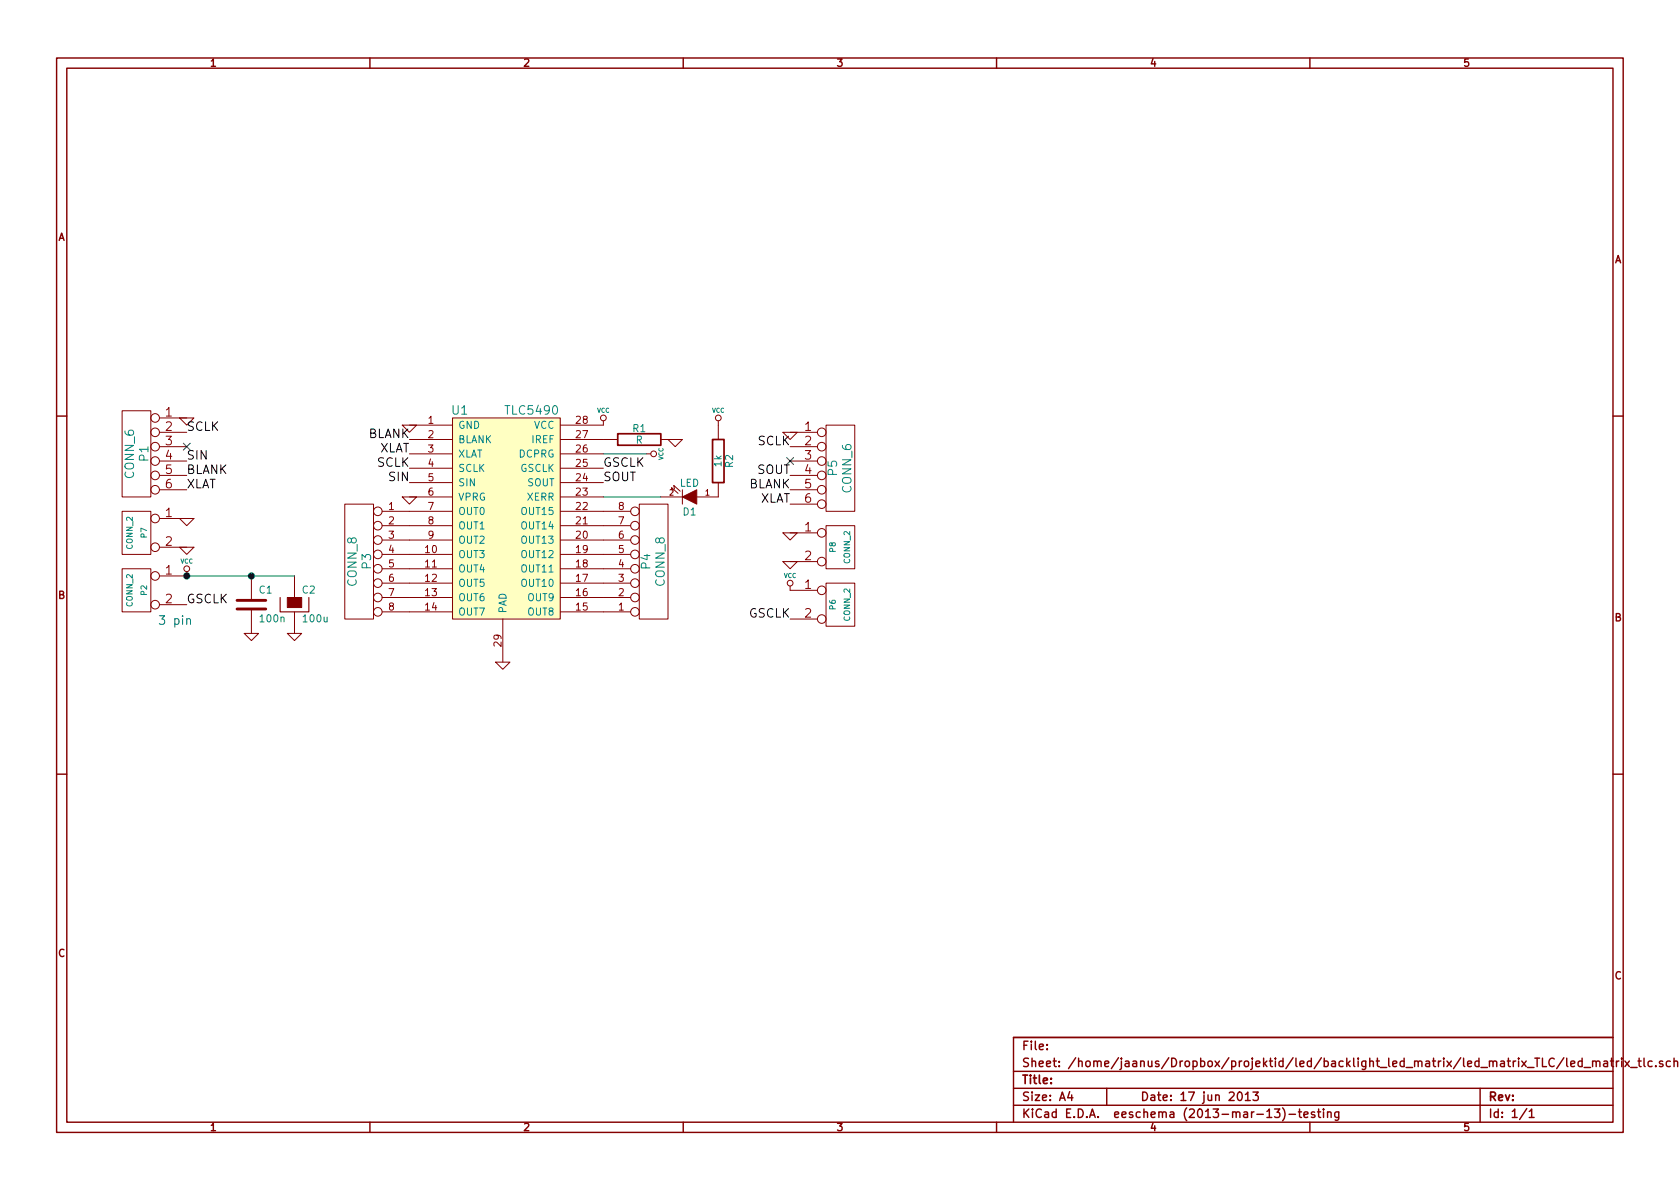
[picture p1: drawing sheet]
<svg xmlns="http://www.w3.org/2000/svg" width="297mm" height="210mm" viewBox="0 0 297 210" stroke-linecap="round" stroke-linejoin="round" font-family="sans-serif">
<g fill="none" stroke="#840000" stroke-width=".25">
<path d="M10 10.3h277v189.9h-277zM11.8 12.1h273.4v186.3h-273.4zM65.4 10.3v1.8M120.8 10.3v1.8M176.2 10.3v1.8M231.6 10.3v1.8M10 73.6h1.8M285.2 73.6h1.8M10 136.9h1.8M285.2 136.9h1.8M65.4 198.4v1.8M120.8 198.4v1.8"/>
<path d="M176.2 198.4v1.8M179.2 192.5h106M179.2 195.4h106M179.2 189.5h106M185.1 185.5v.1M185.1 184.7v.1M189.1 193l-.3 1.1h.9M189.5 193.6v1M195.7 192.5v2.9M218.9 193.3l.2-.2a.81 .81 0 0 1 .6 .6 .81 .81 0 0 1-.3 .8l-.1 .1a.79 .79 0 0 1-.4-1.3zM220.2 193.5l.4-.4v1.5M220.2 194.6h.9"/>
<path d="M221.5 193.1h1l-.5 .6 .4 .1v.7l-.2 .1-.7-.1M225.3 196.1h1l-.5 .6 .4 .1v.7l-.2 .1-.7-.1M226.8 195.9a1.71 1.71 0 0 1 0 2.3M227.9 197h1.2M229.6 196.6h.5M229.8 196.1v1.3l.3 .2M230.6 197.1l.7-.1-.1-.3-.4-.1-.2 .2v.7h.6M231.6 198.4v1.8M232.4 196.7a.37 .37 0 0 0-.5 .1v.2l.5 .2 .1 .1-.2 .3-.4-.1M232.9 196.6h.6M233.1 196.1v1.3l.4 .2M234 196.1v.2"/>
<path d="M234 196.6v1M234.7 196.7l.2-.1 .4 .1 .1 .9M234.7 196.6v1M236.7 196.6v1.4l-.3 .1-.3-.1M236.7 196.7l-.4-.1-.3 .3 .1 .6 .2 .1 .4-.1M261.7 192.5v5.9M270 196l-1.3 2M270.4 196.5l.4-.4v1.5M270.4 197.6h.8M272.7 187.1v1.5h.7M274.8 187.3a.7 .7 0 0 0-.9 .2 .7 .7 0 0 0 .1 .9 .55 .55 0 0 0 .8 .1M276.5 187l-1.3 2"/>
<path d="M277 187.1v1.3l.2 .2M277.7 188.1l.7-.1v-.3l-.4-.1-.3 .2 .1 .7h.6M279.7 187.7l-.4-.1-.3 .3 .1 .6 .2 .1 .4-.1M279.7 187.1v1.5M280.1 188.8h1.1M281.6 187.8l.2-.2 .4 .1v.9M281.6 187.6v1M282.2 187.8a.36 .36 0 0 1 .3-.2 .36 .36 0 0 1 .4 .2v.8M283.6 187.7h.6v.9M284.2 188l-.5 .1-.2 .2 .2 .3 .5-.1M284.7 187.6h.6M284.9 187.1v1.3l.4 .2"/>
<path d="M285.2 183.5h-106v14.9M285.8 187.6v1M286.2 187.6l-.4 .3M286.7 187.1v.2M286.7 187.6v1M287.3 187.6l.8 1M288.1 187.6l-.8 1M288.3 188.8h1.2M289.6 187.6h.6M289.8 187.1v1.3l.4 .2M290.7 187.1v1.3l.2 .2M292.1 187.7l-.4-.1-.3 .3 .1 .6 .2 .1 .4-.1"/>
<path d="M292.8 188.5v.1M294 187.7a.37 .37 0 0 0-.6 .1l.1 .3 .5 .1 .1 .1-.3 .3-.4-.1M295.3 187.7l-.4-.1-.3 .3 .1 .6 .2 .1 .4-.1M296 187.8l.2-.2 .4 .1v.9M296 187.1v1.5"/>
</g>
<g fill="none" stroke="#840000" stroke-width=".18">
<path d="M21.6 72.6h5.1v15.3h-5.1zM28.2 73.9h4.8M28.2 76.4h4.8M28.2 79h4.8M31.7 73.9h2.6l-1.3 1.3zM71.1 75.2h2.6l-1.3 1.2zM72.4 77.7h7.6M72.4 75.2h7.6M80 73.9h19.1v35.6h-19.1zM99.1 77.7h10.1M106.7 74.4v.8h-7.6M116.8 77.7h2.6"/>
<path d="M118.1 77.7h2.5l-1.2 1.3zM127 74.4v3.3M138.4 76.4h2.6l-1.3 1.3zM139.7 76.4h4.8M139.7 79h4.8M146 75.2h5.1v15.2h-5.1zM21.6 90.4h5.1v7.6h-5.1zM28.2 81.5h4.8M28.2 84.1h4.8M28.2 86.6h4.8M28.2 91.7h4.8M28.2 96.8h4.8"/>
<path d="M31.7 91.7h2.6l-1.3 1.3zM31.7 96.8h2.6l-1.3 1.2zM61 89.1h5v20.4h-5zM67.6 90.4h12.4M67.6 93h12.4M67.6 95.5h12.4M67.6 98h12.4M71.1 87.9h2.6l-1.3 1.2zM72.4 87.9h7.6M72.4 80.3h7.6M72.4 82.8h7.6M72.4 85.3h7.6"/>
<path d="M99.1 90.4h12.4M99.1 93h12.4M99.1 95.5h12.4M99.1 98h12.4M99.1 87.9h7.6M99.1 80.3h7.6M99.1 82.8h7.6M99.1 85.3h7.6M113 89.1h5.1v20.4h-5.1zM114.3 80.3h.8M116.8 87.9h3.8M118.9 86.9l-.2-.7 1.2 1"/>
<path d="M119.3 86.5l-.2-.7 1.2 1.1M120.6 86.6v2.5M127 85.3v2.6h-3.8M138.4 94.2h2.6l-1.3 1.3zM138.4 99.3h2.6l-1.3 1.3zM139.7 81.5h4.8M139.7 84.1h4.8M139.7 86.6h4.8M139.7 89.1h4.8M139.7 94.2h4.8M139.7 99.3h4.8M146 93h5.1v7.6h-5.1z"/>
<path d="M21.6 100.6h5.1v7.6h-5.1zM28.2 106.9h4.8M33 101.1v.7h-4.8M43.2 112h2.5l-1.3 1.3zM44.4 101.8v4.4M44.4 107.7v4.3M50.8 112h2.5l-1.2 1.3zM52.1 101.8v3.9M52.1 108.2v3.8M67.6 100.6h12.4M67.6 103.1h12.4M67.6 105.7h12.4"/>
<path d="M67.6 108.2h12.4M87.6 117.1h2.6l-1.3 1.3zM88.9 109.5v7.6M99.1 100.6h12.4M99.1 103.1h12.4M99.1 105.7h12.4M99.1 108.2h12.4M139.7 103.6v.8h4.8M139.7 109.5h4.8M146 103.1h5.1v7.6h-5.1z"/>
<circle cx="27.4" cy="79" r=".76"/>
<circle cx="27.4" cy="73.9" r=".76"/>
<circle cx="27.4" cy="76.4" r=".76"/>
<circle cx="106.7" cy="73.9" r=".51"/>
<circle cx="127" cy="73.9" r=".51"/>
<circle cx="145.3" cy="79" r=".76"/>
<circle cx="145.3" cy="76.4" r=".76"/>
<circle cx="27.4" cy="81.5" r=".76"/>
<circle cx="27.4" cy="91.7" r=".76"/>
<circle cx="27.4" cy="86.6" r=".76"/>
<circle cx="27.4" cy="96.8" r=".76"/>
<circle cx="27.4" cy="84.1" r=".76"/>
<circle cx="66.8" cy="93" r=".76"/>
<circle cx="66.8" cy="90.4" r=".76"/>
<circle cx="66.8" cy="95.5" r=".76"/>
<circle cx="66.8" cy="98" r=".76"/>
<circle cx="112.3" cy="98" r=".76"/>
<circle cx="112.3" cy="95.5" r=".76"/>
<circle cx="112.3" cy="93" r=".76"/>
<circle cx="112.3" cy="90.4" r=".76"/>
<circle cx="115.6" cy="80.3" r=".51"/>
<circle cx="145.3" cy="81.5" r=".76"/>
<circle cx="145.3" cy="86.6" r=".76"/>
<circle cx="145.3" cy="94.2" r=".76"/>
<circle cx="145.3" cy="89.1" r=".76"/>
<circle cx="145.3" cy="84.1" r=".76"/>
<circle cx="145.3" cy="99.3" r=".76"/>
<circle cx="27.4" cy="106.9" r=".76"/>
<circle cx="27.4" cy="101.8" r=".76"/>
<circle cx="33" cy="100.6" r=".51"/>
<circle cx="66.8" cy="103.1" r=".76"/>
<circle cx="66.8" cy="105.7" r=".76"/>
<circle cx="66.8" cy="100.6" r=".76"/>
<circle cx="66.8" cy="108.2" r=".76"/>
<circle cx="112.3" cy="108.2" r=".76"/>
<circle cx="112.3" cy="103.1" r=".76"/>
<circle cx="112.3" cy="100.6" r=".76"/>
<circle cx="112.3" cy="105.7" r=".76"/>
<circle cx="139.7" cy="103.1" r=".51"/>
<circle cx="145.3" cy="104.4" r=".76"/>
<circle cx="145.3" cy="109.5" r=".76"/>
</g>
<path d="M33 109.5h.1a.36 .36 0 0 1 .6 .1v.8" fill="none" stroke="#0000c2" stroke-width=".18"/>
<path d="M32.4 78.4l1.2 1.2M33.6 78.4l-1.2 1.2M139.1 80.9l1.2 1.2M140.3 80.9l-1.2 1.2" fill="none" stroke="#000084" stroke-width=".18"/>
<path d="M41.9 107.7h5.1M41.9 106.2h5.1" fill="none" stroke="#840000" stroke-width=".51"/>
<path d="M49.5 105.7v2.5h5.1v-2.5" fill="none" stroke="#840000" stroke-width=".2"/>
<g fill="#840000" stroke="#840000" stroke-width=".18">
<path d="M50.8 105.7h2.5v1.7h-2.5z"/>
<path d="M120.6 87.9l2.6-1.3v2.5z"/>
</g>
<path d="M106.7 80.3h7.6M106.7 87.9h10.1M33 101.8h19.1" fill="none" stroke="#008400" stroke-width=".18"/>
<g fill="#008400" stroke="#008400" stroke-width=".25">
<circle cx="44.5" cy="101.8" r=".51"/>
<circle cx="33" cy="101.8" r=".51"/>
</g>
<path d="M109.2 76.7h7.6v2h-7.6zM126 77.7h2v7.6h-2z" fill="none" stroke="#840000" stroke-width=".3"/>
<path d="M80 73.9h19.1v35.6h-19.1z" fill="#ffffc2" stroke="#ffffc2" stroke-width=".25"/>
<g font-size="2.1" fill="#840000">
<text x="29.3" y="73.7">1</text>
<text x="29.3" y="76.2">2</text>
<text x="142.3" y="76.2">1</text>
<text x="29.3" y="78.7">3</text>
<text x="29.3" y="81.3">4</text>
<text x="29.3" y="83.8">5</text>
<text x="142.3" y="78.7">2</text>
<text x="142.3" y="81.3">3</text>
<text x="142.3" y="83.8">4</text>
<text x="29.3" y="86.4">6</text>
<text x="142.3" y="86.4">5</text>
<text x="142.3" y="88.9">6</text>
<text x="29.3" y="91.4">1</text>
<text x="142.3" y="94">1</text>
<text x="29.3" y="101.6">1</text>
<text x="29.3" y="96.5">2</text>
<text x="142.3" y="99.1">2</text>
<text x="29.3" y="106.7">2</text>
<text x="142.3" y="104.1">1</text>
<text x="142.3" y="109.2">2</text>
<text x="180.7" y="185.7">File:</text>
<text x="180.7" y="188.7">Sheet: /home/jaanus/Dropbox/projektid/led/backlight_led_matrix/led_matrix_TLC/led_matrix_tlc.sch</text>
<text x="180.7" y="191.7">Title:</text>
<text x="180.7" y="194.7">Size: A4</text>
<text x="180.7" y="197.7">KiCad E.D.A. eeschema (2013-mar-13)-testing</text>
<text x="201.7" y="194.7">Date: 17 jun 2013</text>
<text x="263.2" y="197.7">Id: 1/1</text>
<text x="263.2" y="194.7">Rev:</text>
</g>
<g font-size="2.1">
<text x="33" y="76.2">SCLK</text>
<text x="65" y="77.5">BLANK</text>
<text x="33" y="81.3">SIN</text>
<text x="33" y="83.8">BLANK</text>
<text x="66.6" y="82.5">SCLK</text>
<text x="66.9" y="80">XLAT</text>
<text x="106.7" y="82.5">GSCLK</text>
<text x="133.8" y="83.8">SOUT</text>
<text x="133.9" y="78.7">SCLK</text>
<text x="33" y="86.4">XLAT</text>
<text x="68.9" y="85.1">SIN</text>
<text x="106.7" y="85.1">SOUT</text>
<text x="132.3" y="86.4">BLANK</text>
<text x="134.2" y="88.9">XLAT</text>
<text x="33" y="106.7">GSCLK</text>
<text x="132.3" y="109.2">GSCLK</text>
</g>
<g font-size="2.1" fill="#008484">
<text x="79.9" y="73.3">U1</text>
<text x="89.6" y="73.3">TLC5490</text>
<text x="26.2" y="81.5" transform="rotate(-90 26.2 81.5)">P1</text>
<text x="23.7" y="84.6" transform="rotate(-90 23.7 84.6)">CONN_6</text>
<text x="148" y="84.1" transform="rotate(-90 148 84.1)">P5</text>
<text x="150.5" y="87.1" transform="rotate(-90 150.5 87.1)">CONN_6</text>
<text x="65.6" y="100.6" transform="rotate(-90 65.6 100.6)">P3</text>
<text x="115" y="100.6" transform="rotate(-90 115 100.6)">P4</text>
<text x="63.1" y="103.6" transform="rotate(-90 63.1 103.6)">CONN_8</text>
<text x="117.5" y="103.6" transform="rotate(-90 117.5 103.6)">CONN_8</text>
</g>
<text font-size="2.1" fill="#0000c2" x="27.9" y="110.5">3 pin</text>
<g font-size="1.8" fill="#840000">
<text x="37.2" y="11.8">1</text>
<text x="92.6" y="11.8">2</text>
<text x="148" y="11.8">3</text>
<text x="203.4" y="11.8">4</text>
<text x="258.8" y="11.8">5</text>
<text x="10.3" y="42.6">A</text>
<text x="285.5" y="46.5">A</text>
<text x="75.7" y="74.9">1</text>
<text x="75.7" y="77.5">2</text>
<text x="101.9" y="77.5">27</text>
<text x="101.9" y="74.9">28</text>
<text x="75.7" y="80">3</text>
<text x="75.7" y="82.5">4</text>
<text x="101.9" y="82.5">25</text>
<text x="101.9" y="80">26</text>
<text x="75.7" y="85.1">5</text>
<text x="75.7" y="87.6">6</text>
<text x="101.9" y="87.6">23</text>
<text x="101.9" y="85.1">24</text>
<text x="68.7" y="90.2">1</text>
<text x="68.7" y="92.7">2</text>
<text x="68.7" y="95.2">3</text>
<text x="75.7" y="90.2">7</text>
<text x="75.7" y="92.7">8</text>
<text x="75.7" y="95.2">9</text>
<text x="101.9" y="95.2">20</text>
<text x="101.9" y="92.7">21</text>
<text x="101.9" y="90.2">22</text>
<text x="109.4" y="95.2">6</text>
<text x="109.4" y="92.7">7</text>
<text x="109.4" y="90.2">8</text>
<text x="68.7" y="97.8">4</text>
<text x="68.7" y="100.3">5</text>
<text x="75.2" y="97.8">10</text>
<text x="75.2" y="100.3">11</text>
<text x="101.9" y="100.3">18</text>
<text x="101.9" y="97.8">19</text>
<text x="109.4" y="100.3">4</text>
<text x="109.4" y="97.8">5</text>
<text x="10.3" y="105.9">B</text>
<text x="68.7" y="102.9">6</text>
<text x="68.7" y="105.4">7</text>
<text x="68.7" y="107.9">8</text>
<text x="75.2" y="102.9">12</text>
<text x="75.2" y="105.4">13</text>
<text x="75.2" y="107.9">14</text>
<text x="101.9" y="107.9">15</text>
<text x="101.9" y="105.4">16</text>
<text x="101.9" y="102.9">17</text>
<text x="109.4" y="107.9">1</text>
<text x="109.4" y="105.4">2</text>
<text x="109.4" y="102.9">3</text>
<text x="285.5" y="109.8">B</text>
<text x="88.6" y="114.2" transform="rotate(-90 88.6 114.2)">29</text>
<text x="10.3" y="169.2">C</text>
<text x="285.5" y="173.2">C</text>
<text x="37.2" y="200">1</text>
<text x="92.6" y="200">2</text>
<text x="148" y="200">3</text>
<text x="203.4" y="200">4</text>
<text x="258.8" y="200">5</text>
</g>
<g font-size="1.8" fill="#008484">
<text x="81" y="75.8">GND</text>
<text x="94.3" y="75.8">VCC</text>
<text x="111.9" y="76.4">R1</text>
<text x="81" y="78.4">BLANK</text>
<text x="81" y="80.9">XLAT</text>
<text x="81" y="83.4">SCLK</text>
<text x="91.7" y="80.9">DCPRG</text>
<text x="91.8" y="83.4">GSCLK</text>
<text x="94" y="78.4">IREF</text>
<text x="112.4" y="78.4">R</text>
<text x="127.6" y="82.5" transform="rotate(-90 127.6 82.5)">1k</text>
<text x="129.6" y="82.6" transform="rotate(-90 129.6 82.6)">R2</text>
<text x="81" y="86">SIN</text>
<text x="81" y="88.5">VPRG</text>
<text x="93.1" y="88.5">XERR</text>
<text x="93.1" y="86">SOUT</text>
<text x="120.1" y="86">LED</text>
<text x="81" y="91.1">OUT0</text>
<text x="81" y="93.6">OUT1</text>
<text x="92.4" y="93.6">OUT14</text>
<text x="92.4" y="91.1">OUT15</text>
<text x="120.8" y="91.1">D1</text>
<text x="81" y="96.1">OUT2</text>
<text x="81" y="98.7">OUT3</text>
<text x="81" y="101.2">OUT4</text>
<text x="92.4" y="96.1">OUT13</text>
<text x="92.4" y="101.2">OUT11</text>
<text x="92.4" y="98.7">OUT12</text>
<text x="45.8" y="104.9">C1</text>
<text x="53.5" y="104.9">C2</text>
<text x="81" y="103.8">OUT5</text>
<text x="81" y="106.3">OUT6</text>
<text x="92.4" y="103.8">OUT10</text>
<text x="93.3" y="106.3">OUT9</text>
<text x="46.1" y="110">100n</text>
<text x="53.7" y="110">100u</text>
<text x="81" y="108.8">OUT7</text>
<text x="89.5" y="108.5" transform="rotate(-90 89.5 108.5)">PAD</text>
<text x="93.3" y="108.8">OUT8</text>
</g>
<g font-size="1.4" fill="#840000">
<text x="118.4" y="87.6">2</text>
<text x="124.7" y="87.6">1</text>
</g>
<g font-size="1.4" fill="#008484">
<text x="26" y="95.1" transform="rotate(-90 26 95.1)">P7</text>
<text x="23.4" y="97.1" transform="rotate(-90 23.4 97.1)">CONN_2</text>
<text x="147.8" y="97.6" transform="rotate(-90 147.8 97.6)">P8</text>
<text x="150.3" y="99.6" transform="rotate(-90 150.3 99.6)">CONN_2</text>
<text x="23.4" y="107.3" transform="rotate(-90 23.4 107.3)">CONN_2</text>
<text x="26" y="105.3" transform="rotate(-90 26 105.3)">P2</text>
<text x="147.8" y="107.8" transform="rotate(-90 147.8 107.8)">P6</text>
<text x="150.3" y="109.8" transform="rotate(-90 150.3 109.8)">CONN_2</text>
</g>
<g font-size="1.1" fill="#008484">
<text x="105.6" y="73">VCC</text>
<text x="125.9" y="73">VCC</text>
<text x="117.3" y="81.4" transform="rotate(-90 117.3 81.4)">VCC</text>
<text x="31.9" y="99.6">VCC</text>
<text x="138.6" y="102.2">VCC</text>
</g>
</svg>
